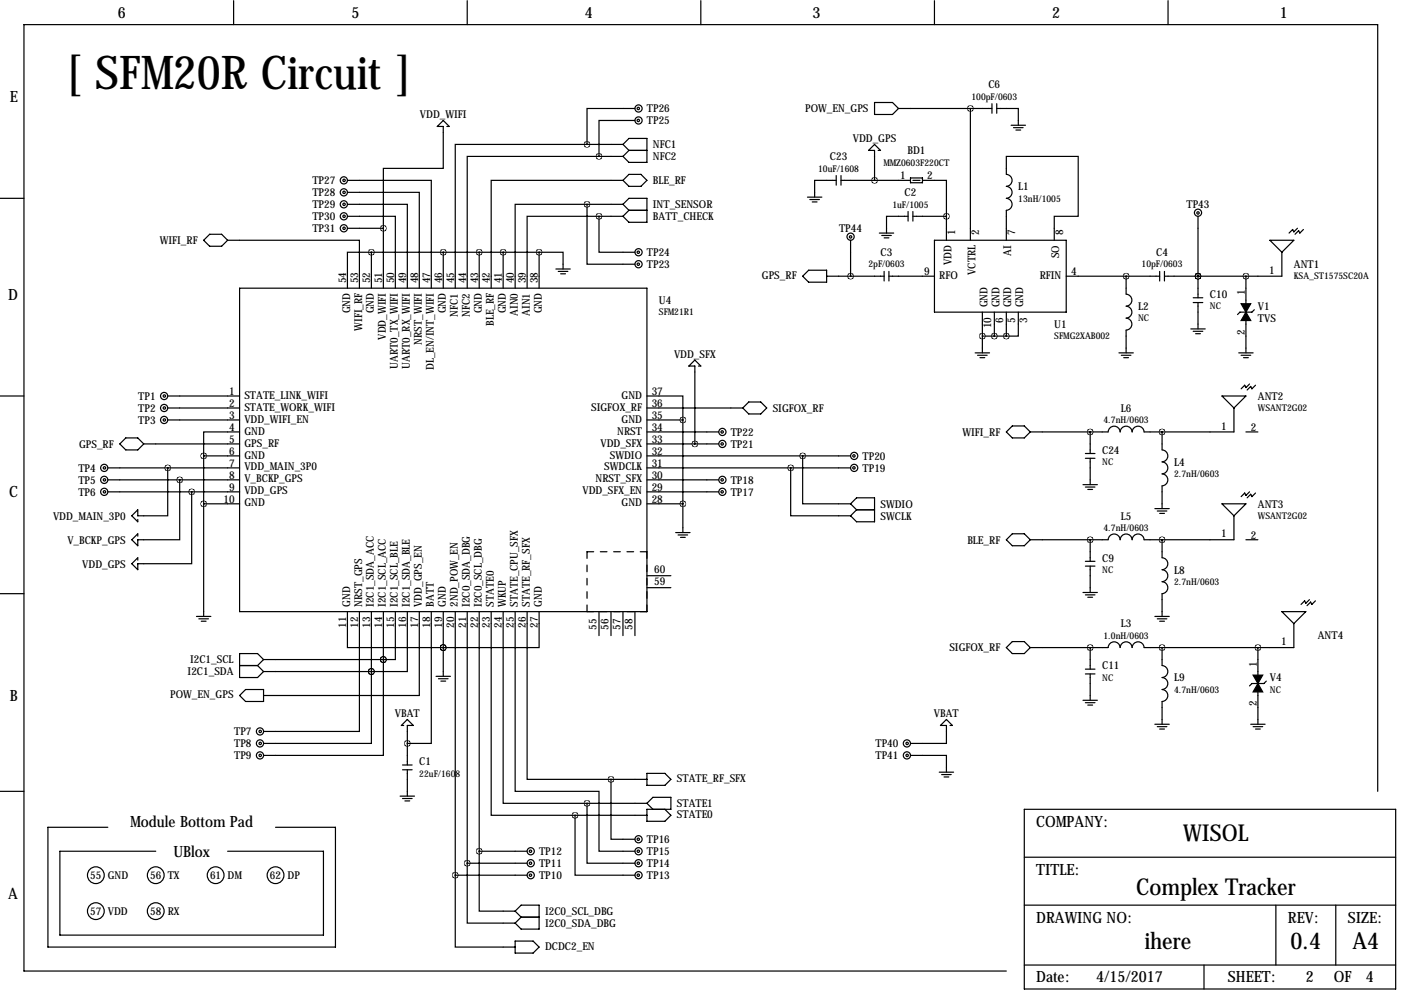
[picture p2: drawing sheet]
<svg xmlns="http://www.w3.org/2000/svg" width="297mm" height="211mm" viewBox="0 0 297 211" stroke-linecap="round" stroke-linejoin="round" font-family="sans-serif">
<g fill="none" stroke="#000" stroke-width=".25">
<path d="M49.5 .1v5.1M99.1 .1v5.1M148.6 .1v5.1M198.1 .1v5.1M247.6 .1v5.1M73.7 38.2h17.7v22.9M94.7 26.8h.5l-1.2-1.3-1.3 1.3h1.3v8.9h-12.7v12.7M124.5 30.6h-28v30.5M124.5 30.6h7.6M127 33.2h-27.9v27.9M127 33.2h5.1M132.1 38.2h-28v22.9"/>
<path d="M132.1 30.6l1.2-1.2h3.9v5h-3.9l-1.2-1.2M132.1 30.6l1.2 1.3M133.3 37h2.6l1.3 1.2-1.3 1.3h-2.6l-1.2-1.3zM133.3 31.9h3.9M133.3 31.9l-1.2 1.3M134.6 25.5h-7.6v7.7M134.6 23h-10.1v7.6M177.3 38.2h-4.6v3.6M177.3 37.2v2.1M178.3 38.2h14.7M178.3 37.2v2.1M185.4 21.7h3.8l1.3 1.3-1.3 1.3h-3.8z"/>
<path d="M186.2 31.9h.5l-1.3-1.3-1.3 1.3h1.3v6.3M190.5 23h19.8M193 37.7h2.6v1h-2.6zM193.5 38.2h1.6M195.6 38.2h5.1v7.7M205.7 23v27.9M210.3 22v2M211.3 23h4.6v3.6M211.3 22v2M213.4 37v-3.8h15.2v12.7h-5.1v5M213.4 37a1.27 1.27 0 0 1 1.2 1.2 1.27 1.27 0 0 1-1.2 1.3M213.4 39.5a1.27 1.27 0 0 1 1.2 1.3 1.27 1.27 0 0 1-1.2 1.3"/>
<path d="M214.4 26.6h3M214.9 27.1h2M215.4 27.6h1M0 42.1h5.1M44.4 49.7h2.6l1.3 1.2-1.3 1.3h-2.6l-1.2-1.3zM48.3 50.9h27.9v10.2M73.7 40.8h15.2v20.3M73.7 43.3h12.7v17.8M73.7 45.9h10.1v15.2M73.7 48.4h7.6M78.7 53.5h-5v7.6M78.7 53.5h35.6"/>
<path d="M78.7 53.5v7.6M81.3 48.4v12.7M94 53.5v7.6M101.6 53.5v7.6M106.7 53.5v7.6M114.3 53.5h5.1v3.5M114.3 53.5v7.6M117.9 57h3M118.4 57.5h2M118.9 58.1h1M124.5 43.3h-15.3v17.8M124.5 43.3v12.7h10.1"/>
<path d="M124.5 43.3h7.6M127 45.9h-15.2v15.2M127 45.9v7.6h7.6M127 45.9h5.1M132.1 43.3l1.2-1.2h3.9v5h-3.9l-1.2-1.2M132.1 43.3l1.2 1.3M133.3 44.6h3.9M133.3 44.6l-1.2 1.3M170.2 58.6l1.2-1.3h3.9v2.5h-3.9zM171.2 41.8h3M171.7 42.3h2M172.2 42.8h1"/>
<path d="M175.3 58.6h12.2M180.3 50.9v7.7M186.4 49.4h3.1M186.9 49.9h2.1M187.5 57.5v2.1M187.5 50.4h1M188.5 58.6h9.6M188.5 57.5v2.1M192.5 45.9h-4.5v3.5M192.5 44.8v2.1M193.5 45.9h7.2M193.5 44.8v2.1"/>
<path d="M198.1 50.9h28v15.3h-28zM200.7 45.9v5M213.4 42.1a1.27 1.27 0 0 1 1.2 1.2 1.27 1.27 0 0 1-1.2 1.3v6.3M226.1 58.6h19.8M238.8 58.6v3.8M245.9 57.5v2.1M246.9 57.5v2.1M254 58.6h.1M254 45.9v17.2M264.2 58.6v5.8M269.2 50.9h5.1l-2.5 2.6zM271.8 53.5v5.1h-24.9"/>
<path d="M275.1 48.4l-.8 .8-.2-.5-.8 .7M276.4 48.7l-.8 .7-.3-.5-.7 .8M50.8 61.1h86.4v68.6h-86.4zM148.1 77.6h.5l-1.3-1.3-1.3 1.3h1.3v16.5M206.8 74.8h3M207.3 75.3h2M207.8 75.8h1M208.3 66.2v8.6M208.3 71.3h5.1M210.8 66.2v5.1M213.4 66.2v5.1M215.9 66.2v5.1h-2.5"/>
<path d="M237.2 74.8h3.1M237.7 75.3h2.1M238.3 75.8h1M238.8 70v4.8M238.8 62.4a1.27 1.27 0 0 1 1.2 1.2 1.27 1.27 0 0 1-1.2 1.3 1.27 1.27 0 0 1 1.2 1.3 1.27 1.27 0 0 1-1.2 1.3 1.27 1.27 0 0 1 1.2 1.2 1.27 1.27 0 0 1-1.2 1.3M252.5 69.7h3M253 63.1h2M253 64.1h2M253 70.2h2M253.5 70.8h1M254 64.1v5.6M262.6 74.8h3.1"/>
<path d="M263.1 75.3h2.1M263.7 75.8h1M264.2 68v6.8M265.9 65.7l-.5 .5h-2.5l-.5 .5M0 84h5.1M22.9 99.2h27.9M25.4 94.1l1.3-1.2h2.5l1.3 1.2-1.3 1.3h-2.5zM30.5 94.1h20.3M35.6 99.2v10.2h-6.4v-1.3l-1.3 1.3 1.3 1.2v-.5M35.6 84h15.2M35.6 86.5h15.2M35.6 89h15.2"/>
<path d="M43.2 96.7h7.6M43.2 96.7v34M50.8 91.6h-7.6v5.1M137.2 84h7.6v5M137.2 86.5h20.3M137.2 89h7.6M137.2 99.2h43.1M137.2 96.7h43.1M137.2 94.1h15.2M137.2 91.6h15.2M144.8 89v23.9M158.7 85.2h2.6l1.3 1.3-1.3 1.3h-2.6l-1.2-1.3z"/>
<path d="M167.6 99.2v10.2h12.7M170.2 96.7v10.1h10.1M213.4 91.6l1.2-1.3h2.6l1.2 1.3-1.2 1.3h-2.6zM218.4 91.6h16.5M230.1 96.2h2.1M230.1 97.2h2.1M231.1 91.6v4.6M231.1 97.2v5.6M235 91.6a1.27 1.27 0 0 1 1.2-1.2 1.27 1.27 0 0 1 1.3 1.2M237.5 91.6a1.27 1.27 0 0 1 1.3-1.2 1.27 1.27 0 0 1 1.2 1.2M246.4 91.6v3.8M246.4 95.4a1.27 1.27 0 0 1 1.2 1.3 1.27 1.27 0 0 1-1.2 1.2"/>
<path d="M246.4 97.9a1.27 1.27 0 0 1 1.2 1.3 1.27 1.27 0 0 1-1.2 1.3M259.1 84h5.1l-2.6 2.5zM261.6 86.5v5.1h-19a1.27 1.27 0 0 0-1.3-1.2 1.27 1.27 0 0 0-1.3 1.2M264.2 91.6h2.5M264.9 81.4l-.7 .8-.3-.5-.8 .7M266.2 81.7l-.8 .7-.2-.5-.8 .8M22.9 104.3h27.9M22.9 101.7h27.9M38.1 101.7v12.7h-8.9v1.3l-1.3-1.3 1.3-1.2v.5M40.6 104.3v15.2h-11.4v1.3l-1.3-1.3 1.3-1.2v.5M43.2 106.8h7.6M137.2 104.3h15.2"/>
<path d="M137.2 101.7h15.2M137.2 106.8h7.6M143.3 112.9h3M143.8 113.4h2M144.3 113.9h1M180.3 106.8l1.3-1.2h3.8v5h-3.8l-1.3-1.2M180.3 106.8l1.3 1.3M181.6 108.1h3.8M181.6 108.1l-1.3 1.3M213.4 114.4l1.2-1.2h2.6l1.2 1.2-1.2 1.3h-2.6zM229.6 102.8h3.1M230.1 119h2.1"/>
<path d="M230.1 103.3h2.1M230.6 103.8h1M231.1 114.4v4.6M244.9 107.8h3M245.4 108.3h2M245.9 108.9h1M246.4 114.4v3.9M246.4 118.3a1.27 1.27 0 0 1 1.2 1.2 1.27 1.27 0 0 1-1.2 1.3M246.4 100.5a1.27 1.27 0 0 1 1.2 1.2 1.27 1.27 0 0 1-1.2 1.3v4.8M259.1 106.8h5.1l-2.6 2.6zM261.6 109.4v5h-19a1.27 1.27 0 0 0-1.3-1.2 1.27 1.27 0 0 0-1.3 1.2 1.27 1.27 0 0 0-1.2-1.2 1.27 1.27 0 0 0-1.3 1.2 1.27 1.27 0 0 0-1.3-1.2 1.27 1.27 0 0 0-1.2 1.2h-16.6M264.2 114.4h2.5"/>
<path d="M264.9 104.3l-.7 .7-.3-.5-.8 .8M266.2 104.5l-.8 .8-.2-.5-.8 .8M0 125.9h5.1M41.7 130.7h3M42.2 131.2h2M42.7 131.7h1M55.9 139.8l-1.3-1.2h-3.8v5.1h3.8l1.3-1.3M55.9 139.8h25.4M55.9 139.8l-1.3 1.3M73.7 129.7v7.6h20.3M76.2 129.7v25.4h-20.3M78.7 129.7v12.7"/>
<path d="M81.3 139.8v20.4h-25.4M81.3 139.8h.1M81.3 129.7v10.1M83.8 129.7v10.1h-2.5M86.4 129.7v12.7h-7.7M88.9 129.7v17.8h-33M91.4 129.7v27.9h-5M94 137.3h.1M94 129.7v13.7M96.5 129.7v55.9M99.1 129.7v53.3M101.6 129.7v50.8"/>
<path d="M104.1 129.7v43.2h17.8M106.7 129.7v40.6h17.8M109.2 129.7v38.1h17.8v12.7h7.6M111.8 129.7v35.5h17.7M114.3 129.7v7.6h-20.3M127 129.7v5.1M129.5 129.7v5.1M132.1 129.7v5.1M134.6 129.7v5.1M137.2 124.6h5M137.2 122.1h5M213.4 137.3l1.2-1.3h2.6l1.2 1.3-1.2 1.3h-2.6z"/>
<path d="M229.6 125.6h3.1M230.1 120h2.1M230.1 126.1h2.1M230.6 126.6h1M231.1 120v5.6M231.1 137.3v4.6M244.9 130.7h3M245.4 131.2h2M245.9 131.7h1M246.4 137.3v3.8M246.4 120.8a1.27 1.27 0 0 1 1.2 1.3 1.27 1.27 0 0 1-1.2 1.2M246.4 123.3a1.27 1.27 0 0 1 1.2 1.3 1.27 1.27 0 0 1-1.2 1.3v4.8"/>
<path d="M266.7 137.3v5.8M271.8 129.7h5.1l-2.6 2.5zM274.3 132.2v5.1h-31.7a1.27 1.27 0 0 0-1.3-1.2 1.27 1.27 0 0 0-1.3 1.2 1.27 1.27 0 0 0-1.2-1.2 1.27 1.27 0 0 0-1.3 1.2 1.27 1.27 0 0 0-1.3-1.2 1.27 1.27 0 0 0-1.2 1.2h-16.6M277.6 127.1l-.7 .8-.3-.5-.8 .8M278.9 127.4l-.8 .8-.2-.6-.8 .8M50.8 147.5l1.3-1.3h3.8v2.5h-3.8zM50.8 141.1h3.8M54.6 141.1l1.3 1.3M55.9 142.4h22.8M78.7 142.4v15.2h-22.8M78.7 142.4h.1M85.6 153.8h-.5l1.3-1.3 1.2 1.3h-1.2v8.4"/>
<path d="M92.5 143.4h3M93 143.9h2M93.5 144.4h1M201.4 153.8h.5l-1.2-1.3-1.3 1.3h1.3v3.8h-7.7M229.6 148.5h3.1M230.1 141.9h2.1M230.1 142.9h2.1M230.1 149h2.1M230.6 149.5h1M231.1 142.9v5.6M244.9 153.6h3M245.4 154.1h2"/>
<path d="M245.9 154.6h1M246.4 141.1a1.27 1.27 0 0 1 1.2 1.3 1.27 1.27 0 0 1-1.2 1.3M246.4 143.7a1.27 1.27 0 0 1 1.2 1.2 1.27 1.27 0 0 1-1.2 1.3M246.4 146.2a1.27 1.27 0 0 1 1.2 1.3 1.27 1.27 0 0 1-1.2 1.2v4.9M265.2 153.6h3M265.7 154.1h2M266.2 154.6h1M266.7 146.7v6.9M268.5 144.4l-.5 .5h-2.6l-.5 .5M0 167.8h5.1M22.9 175.4h-12.7v25.4h60.9v-25.4h-12.7M84.8 168.8h3.1"/>
<path d="M85.3 162.2h2.1M85.3 163.2h2.1M85.3 169.3h2.1M85.9 169.8h1M86.4 163.2v5.6M121.9 172.9v12.7h12.7M121.9 172.9h15.3M124.5 170.3v12.7h10.1M124.5 170.3h12.7M129.5 165.2v12.7h5.1M129.5 165.2h7.7M137.2 170.3l1.2-1.2h3.8v2.5h-5v2.5h3.8l1.2-1.2-1.2-1.3"/>
<path d="M137.2 164h3.8l1.2 1.2-1.2 1.3h-3.8zM137.2 170.3l1.2 1.3M193 160.2h7.7v3.5M199.1 163.7h3.1M199.6 164.2h2.1M200.2 164.7h1M217.2 171.6h78.7v38.1h-78.7zM292.1 167.8v-162.6h-287v200.7h208.3M33 180.5h-20.3v17.8h55.9v-17.8h-20.3M96.5 185.6v15.2h12.7M96.5 185.6h15.3M99.1 183v12.7h10.1"/>
<path d="M99.1 183h12.7M101.6 180.5v12.7h7.6M101.6 180.5h10.2M109.2 193.2l1.3-1.3h3.8v5.1h-3.8l-1.3-1.3M109.2 199.5h3.8l1.3 1.3-1.3 1.3h-3.8zM109.2 193.2l1.3 1.3M110.5 194.5l-1.3 1.2M110.5 194.5h3.8M217.2 191.9h78.7M217.2 181.8h78.7M270.5 191.9v12.7M283.2 191.9v12.7"/>
<path d="M217.2 204.6h78.7M255.3 204.6v5.1"/>
<circle cx="72.9" cy="38.2" r=".76"/>
<circle cx="72.9" cy="38.2" r=".25"/>
<circle cx="135.3" cy="25.5" r=".25"/>
<circle cx="135.3" cy="23" r=".25"/>
<circle cx="135.4" cy="23" r=".76"/>
<circle cx="135.4" cy="25.5" r=".76"/>
<circle cx="72.9" cy="40.8" r=".76"/>
<circle cx="72.9" cy="45.9" r=".76"/>
<circle cx="72.9" cy="48.4" r=".76"/>
<circle cx="72.9" cy="43.3" r=".76"/>
<circle cx="72.9" cy="43.3" r=".25"/>
<circle cx="72.9" cy="45.9" r=".25"/>
<circle cx="72.9" cy="40.8" r=".25"/>
<circle cx="72.9" cy="48.4" r=".25"/>
<circle cx="135.3" cy="53.5" r=".25"/>
<circle cx="135.3" cy="56" r=".25"/>
<circle cx="135.4" cy="53.5" r=".76"/>
<circle cx="135.4" cy="56" r=".76"/>
<circle cx="180.3" cy="50.2" r=".76"/>
<circle cx="180.3" cy="50.2" r=".25"/>
<circle cx="254" cy="45.1" r=".76"/>
<circle cx="254" cy="45.1" r=".25"/>
<circle cx="22.1" cy="99.2" r=".76"/>
<circle cx="22.1" cy="99.2" r=".25"/>
<circle cx="34.8" cy="89" r=".76"/>
<circle cx="34.8" cy="84" r=".76"/>
<circle cx="34.8" cy="86.5" r=".76"/>
<circle cx="34.8" cy="89" r=".25"/>
<circle cx="34.8" cy="84" r=".25"/>
<circle cx="34.8" cy="86.5" r=".25"/>
<circle cx="153.1" cy="91.6" r=".25"/>
<circle cx="153.1" cy="94.1" r=".25"/>
<circle cx="153.2" cy="91.6" r=".76"/>
<circle cx="153.2" cy="94.1" r=".76"/>
<circle cx="181.1" cy="96.7" r=".25"/>
<circle cx="181.1" cy="99.2" r=".25"/>
<circle cx="181.1" cy="96.7" r=".76"/>
<circle cx="181.1" cy="99.2" r=".76"/>
<circle cx="22.1" cy="101.7" r=".76"/>
<circle cx="22.1" cy="104.3" r=".76"/>
<circle cx="22.1" cy="101.7" r=".25"/>
<circle cx="22.1" cy="104.3" r=".25"/>
<circle cx="153.1" cy="101.7" r=".25"/>
<circle cx="153.1" cy="104.3" r=".25"/>
<circle cx="153.2" cy="101.7" r=".76"/>
<circle cx="153.2" cy="104.3" r=".76"/>
<circle cx="55.1" cy="157.6" r=".76"/>
<circle cx="55.1" cy="155.1" r=".76"/>
<circle cx="55.2" cy="157.6" r=".25"/>
<circle cx="55.2" cy="155.1" r=".25"/>
<circle cx="192.3" cy="157.6" r=".76"/>
<circle cx="192.3" cy="157.6" r=".25"/>
<circle cx="55.1" cy="160.2" r=".76"/>
<circle cx="55.2" cy="160.2" r=".25"/>
<circle cx="135.3" cy="177.9" r=".25"/>
<circle cx="135.4" cy="177.9" r=".76"/>
<circle cx="192.3" cy="160.2" r=".76"/>
<circle cx="192.3" cy="160.2" r=".25"/>
<circle cx="20.3" cy="185.6" r="1.78"/>
<circle cx="20.3" cy="193.2" r="1.78"/>
<circle cx="33" cy="185.6" r="1.78"/>
<circle cx="33" cy="193.2" r="1.78"/>
<circle cx="45.7" cy="185.6" r="1.78"/>
<circle cx="58.4" cy="185.6" r="1.78"/>
<circle cx="112.5" cy="180.5" r=".25"/>
<circle cx="112.5" cy="185.6" r=".25"/>
<circle cx="112.5" cy="183" r=".25"/>
<circle cx="112.5" cy="185.6" r=".76"/>
<circle cx="112.5" cy="180.5" r=".76"/>
<circle cx="112.5" cy="183" r=".76"/>
<circle cx="135.3" cy="180.5" r=".25"/>
<circle cx="135.3" cy="185.6" r=".25"/>
<circle cx="135.3" cy="183" r=".25"/>
<circle cx="135.4" cy="185.6" r=".76"/>
<circle cx="135.4" cy="180.5" r=".76"/>
<circle cx="135.4" cy="183" r=".76"/>
</g>
<path d="M263.1 64.4h2.1l-1 1.8zM264.2 66.2l1 1.8h-2.1zM265.7 143.1h2l-1 1.8zM266.7 144.9l1 1.8h-2z" fill="#000" stroke="#000" stroke-width=".25"/>
<path d="M124.5 117h12.7M137.2 117v12.7M124.5 129.7v-12.7M137.2 129.7h-12.7" fill="none" stroke="#000" stroke-width=".25" stroke-dasharray="1.4 1.4"/>
<path d="M93.9 137.3a.05 .05 0 0 0 .1 0 .05 .05 0 0 0-.1 0zM43.1 106.8a.05 .05 0 0 0 .1 0 .05 .05 0 0 0-.1 0zM43.1 96.7a.05 .05 0 0 0 .1 0 .05 .05 0 0 0-.1 0zM93.9 137.3a.05 .05 0 0 0 .1 0 .05 .05 0 0 0-.1 0zM144.7 89a.05 .05 0 0 0 .1 0 .05 .05 0 0 0-.1 0zM144.7 106.8a.05 .05 0 0 0 .1 0 .05 .05 0 0 0-.1 0zM106.6 53.5a.05 .05 0 0 0 .1 0 .05 .05 0 0 0-.1 0zM93.9 53.5a.05 .05 0 0 0 .1 0 .05 .05 0 0 0-.1 0zM78.7 53.5a.05 .05 0 0 0 .1 0 .05 .05 0 0 0-.1 0zM238.7 58.6a.05 .05 0 0 0 .1 0 .05 .05 0 0 0-.1 0zM213.3 71.3a.05 .05 0 0 0 .1 0 .05 .05 0 0 0-.1 0zM210.8 71.3a.05 .05 0 0 0 .1 0 .05 .05 0 0 0-.1 0zM208.2 71.3a.05 .05 0 0 0 .1 0 .05 .05 0 0 0-.1 0zM264.1 58.6a.05 .05 0 0 0 .1 0 .05 .05 0 0 0-.1 0zM246.3 91.6a.05 .05 0 0 0 .1 0 .05 .05 0 0 0-.1 0zM246.3 114.4a.05 .05 0 0 0 .1 0 .05 .05 0 0 0-.1 0zM246.3 137.3a.05 .05 0 0 0 .1 0 .05 .05 0 0 0-.1 0zM231.1 91.6a.05 .05 0 0 0 .1 0 .05 .05 0 0 0-.1 0zM231.1 114.4a.05 .05 0 0 0 .1 0 .05 .05 0 0 0-.1 0zM231.1 137.3a.05 .05 0 0 0 .1 0 .05 .05 0 0 0-.1 0zM35.5 99.2a.05 .05 0 0 0 .1 0 .05 .05 0 0 0-.1 0zM40.6 104.3a.05 .05 0 0 0 .1 0 .05 .05 0 0 0-.1 0zM81.2 139.8a.05 .05 0 0 0 .1 0 .05 .05 0 0 0-.1 0zM124.4 170.3a.05 .05 0 0 0 .1 0 .05 .05 0 0 0-.1 0zM129.5 165.2a.05 .05 0 0 0 .1 0 .05 .05 0 0 0-.1 0zM124.4 43.3a.05 .05 0 0 0 .1 0 .05 .05 0 0 0-.1 0zM124.4 30.6a.05 .05 0 0 0 .1 0 .05 .05 0 0 0-.1 0zM78.7 142.4a.05 .05 0 0 0 .1 0 .05 .05 0 0 0-.1 0zM81.2 139.8a.05 .05 0 0 0 .1 0 .05 .05 0 0 0-.1 0zM78.7 142.4a.05 .05 0 0 0 .1 0 .05 .05 0 0 0-.1 0zM121.9 172.9a.05 .05 0 0 0 .1 0 .05 .05 0 0 0-.1 0zM99 183a.05 .05 0 0 0 .1 0 .05 .05 0 0 0-.1 0zM86.3 157.6a.05 .05 0 0 0 .1 0 .05 .05 0 0 0-.1 0zM170.1 96.7a.05 .05 0 0 0 .1 0 .05 .05 0 0 0-.1 0zM167.6 99.2a.05 .05 0 0 0 .1 0 .05 .05 0 0 0-.1 0zM96.5 185.6a.05 .05 0 0 0 .1 0 .05 .05 0 0 0-.1 0zM200.6 45.9a.05 .05 0 0 0 .1 0 .05 .05 0 0 0-.1 0zM81.2 48.4a.05 .05 0 0 0 .1 0 .05 .05 0 0 0-.1 0zM147.3 94.1a.05 .05 0 0 0 .1 0 .05 .05 0 0 0-.1 0zM205.7 23a.05 .05 0 0 0 .1 0 .05 .05 0 0 0-.1 0zM180.3 58.6a.05 .05 0 0 0 .1 0 .05 .05 0 0 0-.1 0zM185.4 38.2a.05 .05 0 0 0 .1 0 .05 .05 0 0 0-.1 0z" fill="#000" stroke="#000" stroke-width="1.3"/>
<text font-size="9.9" x="14" y="18.8">[ SFM20R Circuit ]</text>
<g font-size="4.9">
<text x="250.9" y="178.4">WISOL</text>
<text x="240.9" y="189.8">Complex Tracker</text>
<text x="242.7" y="201.3">ihere</text>
<text x="273.6" y="201.3">0.4</text>
<text x="286.7" y="201.3">A4</text>
</g>
<g font-size="3.3">
<text x="25" y="3.8">6</text>
<text x="74.5" y="3.8">5</text>
<text x="124" y="3.8">4</text>
<text x="172.3" y="3.8">3</text>
<text x="223.1" y="3.8">2</text>
<text x="271.3" y="3.8">1</text>
<text x="2.1" y="21.6">E</text>
<text x="1.7" y="63.5">D</text>
<text x="1.9" y="105.4">C</text>
<text x="2.1" y="148.6">B</text>
<text x="27.6" y="175.3">Module Bottom Pad</text>
<text x="219.7" y="175.3">COMPANY:</text>
<text x="36.8" y="181.6">UBlox</text>
<text x="219.7" y="185.4">TITLE:</text>
<text x="1.7" y="190.5">A</text>
<text x="219.7" y="195.6">DRAWING NO:</text>
<text x="273.1" y="195.6">REV:</text>
<text x="285.8" y="195.6">SIZE:</text>
<text x="219.7" y="208.3">Date:</text>
<text x="232.4" y="208.3">4/15/2017</text>
<text x="260.4" y="208.3">SHEET:</text>
<text x="276.9" y="208.3">2</text>
<text x="282.8" y="208.3">OF</text>
<text x="289.6" y="208.3">4</text>
</g>
<g font-size="2.3">
<text x="137.2" y="23.8">TP26</text>
<text x="170.7" y="23.8">POW_EN_GPS</text>
<text x="209.6" y="18.7">C6</text>
<text x="89" y="25.1">VDD_WIFI</text>
<text x="137.2" y="26.3">TP25</text>
<text x="138.4" y="31.4">NFC1</text>
<text x="138.4" y="34">NFC2</text>
<text x="176" y="34">C23</text>
<text x="180.8" y="30.2">VDD_GPS</text>
<text x="192.4" y="32.7">BD1</text>
<text x="66.2" y="39">TP27</text>
<text x="66.2" y="41.6">TP28</text>
<text x="138.4" y="39">BLE_RF</text>
<text x="190.8" y="38">1</text>
<text x="191.8" y="41.6">C2</text>
<text x="196.6" y="38">2</text>
<text x="215.9" y="40.3">L1</text>
<text x="66.2" y="44.1">TP29</text>
<text x="66.2" y="46.7">TP30</text>
<text x="138.4" y="46.7">BATT_CHECK</text>
<text x="138.4" y="44.1">INT_SENSOR</text>
<text x="251.6" y="44.1">TP43</text>
<text x="33.9" y="51.7">WIFI_RF</text>
<text x="66.2" y="49.2">TP31</text>
<text x="177.9" y="49.2">TP44</text>
<text x="202.5" y="49.9" transform="rotate(-90 202.5 49.9)">1</text>
<text x="207.6" y="49.9" transform="rotate(-90 207.6 49.9)">2</text>
<text x="215.2" y="49.9" transform="rotate(-90 215.2 49.9)">7</text>
<text x="225.4" y="49.9" transform="rotate(-90 225.4 49.9)">8</text>
<text x="137.2" y="56.8">TP23</text>
<text x="137.2" y="54.3">TP24</text>
<text x="161.5" y="59.1">GPS_RF</text>
<text x="186.7" y="54.3">C3</text>
<text x="195.9" y="58.3">9</text>
<text x="199.1" y="59.1">RFO</text>
<text x="201.7" y="56.2" transform="rotate(-90 201.7 56.2)">VDD</text>
<text x="206.8" y="58.3" transform="rotate(-90 206.8 58.3)">VCTRL</text>
<text x="214.4" y="54.2" transform="rotate(-90 214.4 54.2)">AI</text>
<text x="220.4" y="59.1">RFIN</text>
<text x="224.6" y="54.7" transform="rotate(-90 224.6 54.7)">SO</text>
<text x="227.1" y="58.3">4</text>
<text x="245.1" y="54.3">C4</text>
<text x="269.1" y="58.1">1</text>
<text x="274.3" y="56.8">ANT1</text>
<text x="73.4" y="60.1" transform="rotate(-90 73.4 60.1)">54</text>
<text x="75.9" y="60.1" transform="rotate(-90 75.9 60.1)">53</text>
<text x="78.5" y="60.1" transform="rotate(-90 78.5 60.1)">52</text>
<text x="81" y="60.1" transform="rotate(-90 81 60.1)">51</text>
<text x="83.6" y="60.1" transform="rotate(-90 83.6 60.1)">50</text>
<text x="86.1" y="60.1" transform="rotate(-90 86.1 60.1)">49</text>
<text x="88.6" y="60.1" transform="rotate(-90 88.6 60.1)">48</text>
<text x="91.2" y="60.1" transform="rotate(-90 91.2 60.1)">47</text>
<text x="93.7" y="60.1" transform="rotate(-90 93.7 60.1)">46</text>
<text x="96.3" y="60.1" transform="rotate(-90 96.3 60.1)">45</text>
<text x="98.8" y="60.1" transform="rotate(-90 98.8 60.1)">44</text>
<text x="101.3" y="60.1" transform="rotate(-90 101.3 60.1)">43</text>
<text x="103.9" y="60.1" transform="rotate(-90 103.9 60.1)">42</text>
<text x="106.4" y="60.1" transform="rotate(-90 106.4 60.1)">41</text>
<text x="109" y="60.1" transform="rotate(-90 109 60.1)">40</text>
<text x="111.5" y="60.1" transform="rotate(-90 111.5 60.1)">39</text>
<text x="114" y="60.1" transform="rotate(-90 114 60.1)">38</text>
<text x="139.7" y="64.4">U4</text>
<text x="209.3" y="65.2" transform="rotate(-90 209.3 65.2)">GND</text>
<text x="211.9" y="65.2" transform="rotate(-90 211.9 65.2)">GND</text>
<text x="214.4" y="65.2" transform="rotate(-90 214.4 65.2)">GND</text>
<text x="217" y="65.2" transform="rotate(-90 217 65.2)">GND</text>
<text x="241.3" y="65.7">L2</text>
<text x="256.5" y="63.2">C10</text>
<text x="263.9" y="62.6" transform="rotate(-90 263.9 62.6)">1</text>
<text x="266.7" y="65.7">V1</text>
<text x="74.2" y="66.5" transform="rotate(-90 74.2 66.5)">GND</text>
<text x="76.8" y="70.2" transform="rotate(-90 76.8 70.2)">WIFI_RF</text>
<text x="79.3" y="66.5" transform="rotate(-90 79.3 66.5)">GND</text>
<text x="81.8" y="72" transform="rotate(-90 81.8 72)">VDD_WIFI</text>
<text x="94.5" y="66.5" transform="rotate(-90 94.5 66.5)">GND</text>
<text x="97.1" y="67.1" transform="rotate(-90 97.1 67.1)">NFC1</text>
<text x="99.6" y="67.1" transform="rotate(-90 99.6 67.1)">NFC2</text>
<text x="102.2" y="66.5" transform="rotate(-90 102.2 66.5)">GND</text>
<text x="104.7" y="69.1" transform="rotate(-90 104.7 69.1)">BLE_RF</text>
<text x="107.2" y="66.5" transform="rotate(-90 107.2 66.5)">GND</text>
<text x="109.8" y="67" transform="rotate(-90 109.8 67)">AIN0</text>
<text x="112.3" y="67" transform="rotate(-90 112.3 67)">AIN1</text>
<text x="114.9" y="66.5" transform="rotate(-90 114.9 66.5)">GND</text>
<text x="210.1" y="69.6" transform="rotate(-90 210.1 69.6)">10</text>
<text x="212.7" y="68.4" transform="rotate(-90 212.7 68.4)">6</text>
<text x="215.2" y="68.4" transform="rotate(-90 215.2 68.4)">5</text>
<text x="217.8" y="68.4" transform="rotate(-90 217.8 68.4)">3</text>
<text x="223.5" y="69.5">U1</text>
<text x="263.9" y="70.9" transform="rotate(-90 263.9 70.9)">2</text>
<text x="266.7" y="68.3">TVS</text>
<text x="89.5" y="73.1" transform="rotate(-90 89.5 73.1)">NRST_WIFI</text>
<text x="142.9" y="75.9">VDD_SFX</text>
<text x="48.6" y="83.7">1</text>
<text x="84.4" y="78.2" transform="rotate(-90 84.4 78.2)">UART0_TX_WIFI</text>
<text x="86.9" y="78.2" transform="rotate(-90 86.9 78.2)">UART0_RX_WIFI</text>
<text x="92" y="78.5" transform="rotate(-90 92 78.5)">DL_EN/INT_WIFI</text>
<text x="138.2" y="83.7">37</text>
<text x="29.3" y="84.8">TP1</text>
<text x="29.3" y="87.3">TP2</text>
<text x="29.3" y="89.8">TP3</text>
<text x="48.6" y="86.2">2</text>
<text x="48.6" y="88.8">3</text>
<text x="51.8" y="84.5">STATE_LINK_WIFI</text>
<text x="51.8" y="87.1">STATE_WORK_WIFI</text>
<text x="51.8" y="89.6">VDD_WIFI_EN</text>
<text x="125.3" y="87.1">SIGFOX_RF</text>
<text x="131.8" y="89.6">GND</text>
<text x="131.8" y="84.5">GND</text>
<text x="138.2" y="88.8">35</text>
<text x="138.2" y="86.2">36</text>
<text x="163.8" y="87.3">SIGFOX_RF</text>
<text x="237.6" y="87.3">L6</text>
<text x="266.7" y="84.8">ANT2</text>
<text x="16.8" y="94.9">GPS_RF</text>
<text x="48.6" y="91.3">4</text>
<text x="48.6" y="93.9">5</text>
<text x="51.8" y="92.1">GND</text>
<text x="51.8" y="94.7">GPS_RF</text>
<text x="127.3" y="94.7">VDD_SFX</text>
<text x="130.9" y="92.1">NRST</text>
<text x="138.2" y="93.9">33</text>
<text x="138.2" y="91.3">34</text>
<text x="154.9" y="94.9">TP21</text>
<text x="154.9" y="92.4">TP22</text>
<text x="204.1" y="92.4">WIFI_RF</text>
<text x="258.9" y="91.1">1</text>
<text x="265.2" y="91.3">2</text>
<text x="16.6" y="100">TP4</text>
<text x="48.6" y="96.4">6</text>
<text x="48.6" y="98.9">7</text>
<text x="48.6" y="101.5">8</text>
<text x="51.8" y="97.2">GND</text>
<text x="51.8" y="99.8">VDD_MAIN_3P0</text>
<text x="128.1" y="99.8">SWDCLK</text>
<text x="129.3" y="97.2">SWDIO</text>
<text x="138.2" y="101.5">30</text>
<text x="138.2" y="98.9">31</text>
<text x="138.2" y="96.4">32</text>
<text x="182.9" y="100">TP19</text>
<text x="182.9" y="97.5">TP20</text>
<text x="233.7" y="96.2">C24</text>
<text x="248.9" y="98.7">L4</text>
<text x="16.6" y="105.1">TP6</text>
<text x="16.6" y="102.5">TP5</text>
<text x="47.4" y="106.6">10</text>
<text x="48.6" y="104">9</text>
<text x="51.8" y="102.3">V_BCKP_GPS</text>
<text x="51.8" y="104.8">VDD_GPS</text>
<text x="51.8" y="107.4">GND</text>
<text x="123.5" y="104.8">VDD_SFX_EN</text>
<text x="126.3" y="102.3">NRST_SFX</text>
<text x="131.8" y="107.4">GND</text>
<text x="138.2" y="106.6">28</text>
<text x="138.2" y="104">29</text>
<text x="154.9" y="105.1">TP17</text>
<text x="154.9" y="102.5">TP18</text>
<text x="186.7" y="107.6">SWDIO</text>
<text x="266.7" y="107.6">ANT3</text>
<text x="11.3" y="110.2">VDD_MAIN_3P0</text>
<text x="186.7" y="110.2">SWCLK</text>
<text x="237.6" y="110.2">L5</text>
<text x="258.9" y="113.9">1</text>
<text x="14.3" y="115.2">V_BCKP_GPS</text>
<text x="205.1" y="115.2">BLE_RF</text>
<text x="233.7" y="119.1">C9</text>
<text x="265.2" y="114.2">2</text>
<text x="17.4" y="120.3">VDD_GPS</text>
<text x="138.7" y="124.1">59</text>
<text x="138.7" y="121.6">60</text>
<text x="248.9" y="121.6">L8</text>
<text x="74.2" y="128.7" transform="rotate(-90 74.2 128.7)">GND</text>
<text x="76.8" y="128.7" transform="rotate(-90 76.8 128.7)">NRST_GPS</text>
<text x="79.3" y="128.7" transform="rotate(-90 79.3 128.7)">I2C1_SDA_ACC</text>
<text x="81.8" y="128.7" transform="rotate(-90 81.8 128.7)">I2C1_SCL_ACC</text>
<text x="84.4" y="128.7" transform="rotate(-90 84.4 128.7)">I2C1_SCL_BLE</text>
<text x="86.9" y="128.7" transform="rotate(-90 86.9 128.7)">I2C1_SDA_BLE</text>
<text x="89.5" y="128.7" transform="rotate(-90 89.5 128.7)">VDD_GPS_EN</text>
<text x="92" y="128.7" transform="rotate(-90 92 128.7)">BATT</text>
<text x="94.5" y="128.7" transform="rotate(-90 94.5 128.7)">GND</text>
<text x="97.1" y="128.7" transform="rotate(-90 97.1 128.7)">2ND_POW_EN</text>
<text x="99.6" y="128.7" transform="rotate(-90 99.6 128.7)">I2C0_SDA_DBG</text>
<text x="102.2" y="128.7" transform="rotate(-90 102.2 128.7)">I2C0_SCL_DBG</text>
<text x="104.7" y="128.7" transform="rotate(-90 104.7 128.7)">STATE0</text>
<text x="107.2" y="128.7" transform="rotate(-90 107.2 128.7)">WKUP</text>
<text x="109.8" y="128.7" transform="rotate(-90 109.8 128.7)">STATE_CPU_SFX</text>
<text x="112.3" y="128.7" transform="rotate(-90 112.3 128.7)">STATE_RF_SFX</text>
<text x="114.9" y="128.7" transform="rotate(-90 114.9 128.7)">GND</text>
<text x="73.4" y="133.1" transform="rotate(-90 73.4 133.1)">11</text>
<text x="75.9" y="133.1" transform="rotate(-90 75.9 133.1)">12</text>
<text x="78.5" y="133.1" transform="rotate(-90 78.5 133.1)">13</text>
<text x="81" y="133.1" transform="rotate(-90 81 133.1)">14</text>
<text x="83.6" y="133.1" transform="rotate(-90 83.6 133.1)">15</text>
<text x="86.1" y="133.1" transform="rotate(-90 86.1 133.1)">16</text>
<text x="88.6" y="133.1" transform="rotate(-90 88.6 133.1)">17</text>
<text x="91.2" y="133.1" transform="rotate(-90 91.2 133.1)">18</text>
<text x="93.7" y="133.1" transform="rotate(-90 93.7 133.1)">19</text>
<text x="96.3" y="133.1" transform="rotate(-90 96.3 133.1)">20</text>
<text x="98.8" y="133.1" transform="rotate(-90 98.8 133.1)">21</text>
<text x="101.3" y="133.1" transform="rotate(-90 101.3 133.1)">22</text>
<text x="103.9" y="133.1" transform="rotate(-90 103.9 133.1)">23</text>
<text x="106.4" y="133.1" transform="rotate(-90 106.4 133.1)">24</text>
<text x="109" y="133.1" transform="rotate(-90 109 133.1)">25</text>
<text x="111.5" y="133.1" transform="rotate(-90 111.5 133.1)">26</text>
<text x="114" y="133.1" transform="rotate(-90 114 133.1)">27</text>
<text x="126.5" y="133.6" transform="rotate(-90 126.5 133.6)">55</text>
<text x="129" y="133.6" transform="rotate(-90 129 133.6)">56</text>
<text x="131.6" y="133.6" transform="rotate(-90 131.6 133.6)">57</text>
<text x="134.1" y="133.6" transform="rotate(-90 134.1 133.6)">58</text>
<text x="237.6" y="133">L3</text>
<text x="271.6" y="136.8">1</text>
<text x="279.4" y="135.6">ANT4</text>
<text x="39.8" y="143.2">I2C1_SDA</text>
<text x="40.3" y="140.6">I2C1_SCL</text>
<text x="201.3" y="138.1">SIGFOX_RF</text>
<text x="233.7" y="141.9">C11</text>
<text x="266.4" y="141.4" transform="rotate(-90 266.4 141.4)">1</text>
<text x="36.1" y="148">POW_EN_GPS</text>
<text x="248.9" y="144.5">L9</text>
<text x="266.4" y="149.7" transform="rotate(-90 266.4 149.7)">2</text>
<text x="269.2" y="144.5">V4</text>
<text x="49.6" y="155.9">TP7</text>
<text x="83.7" y="152.1">VBAT</text>
<text x="198" y="152.1">VBAT</text>
<text x="49.6" y="158.4">TP8</text>
<text x="49.6" y="161">TP9</text>
<text x="185.6" y="158.4">TP40</text>
<text x="185.6" y="161">TP41</text>
<text x="88.9" y="162.2">C1</text>
<text x="143.5" y="165.8">STATE_RF_SFX</text>
<text x="143.5" y="171.1">STATE1</text>
<text x="143.5" y="173.4">STATE0</text>
<text x="137.2" y="178.7">TP16</text>
<text x="114.3" y="183.8">TP11</text>
<text x="114.3" y="181.3">TP12</text>
<text x="137.2" y="183.8">TP14</text>
<text x="137.2" y="181.3">TP15</text>
<text x="19.1" y="186.4">55 GND</text>
<text x="31.8" y="186.4">56 TX</text>
<text x="44.5" y="186.4">61 DM</text>
<text x="57.2" y="186.4">62 DP</text>
<text x="114.3" y="186.4">TP10</text>
<text x="137.2" y="186.4">TP13</text>
<text x="19.1" y="194">57 VDD</text>
<text x="31.8" y="194">58 RX</text>
<text x="115.6" y="196.5">I2C0_SDA_DBG</text>
<text x="115.6" y="194">I2C0_SCL_DBG</text>
<text x="115.6" y="201.4">DCDC2_EN</text>
</g>
<g font-size="2">
<text x="206" y="21.2">100pF/0603</text>
<text x="187.3" y="35.1">MMZ0603F220CT</text>
<text x="173.5" y="36.4">10uF/1608</text>
<text x="189.2" y="44">1uF/1005</text>
<text x="215.9" y="42.7">13nH/1005</text>
<text x="184.1" y="56.7">2pF/0603</text>
<text x="242" y="56.7">10pF/0603</text>
<text x="274.3" y="59.3">KSA_ST1575SC20A</text>
<text x="256.5" y="65.6">NC</text>
<text x="139.7" y="66.9">SFM21R1</text>
<text x="223.5" y="72">SFMG2XAB002</text>
<text x="241.3" y="68.1">NC</text>
<text x="234" y="89.7">4.7nH/0603</text>
<text x="266.7" y="87.2">WSANT2G02</text>
<text x="233.7" y="98.6">NC</text>
<text x="248.9" y="101.2">2.7nH/0603</text>
<text x="234" y="112.6">4.7nH/0603</text>
<text x="266.7" y="110.1">WSANT2G02</text>
<text x="233.7" y="121.5">NC</text>
<text x="248.9" y="124">2.7nH/0603</text>
<text x="234" y="135.5">1.0nH/0603</text>
<text x="233.7" y="144.3">NC</text>
<text x="248.9" y="146.9">4.7nH/0603</text>
<text x="269.2" y="146.9">NC</text>
<text x="88.9" y="164.7">22uF/1608</text>
</g>
</svg>
